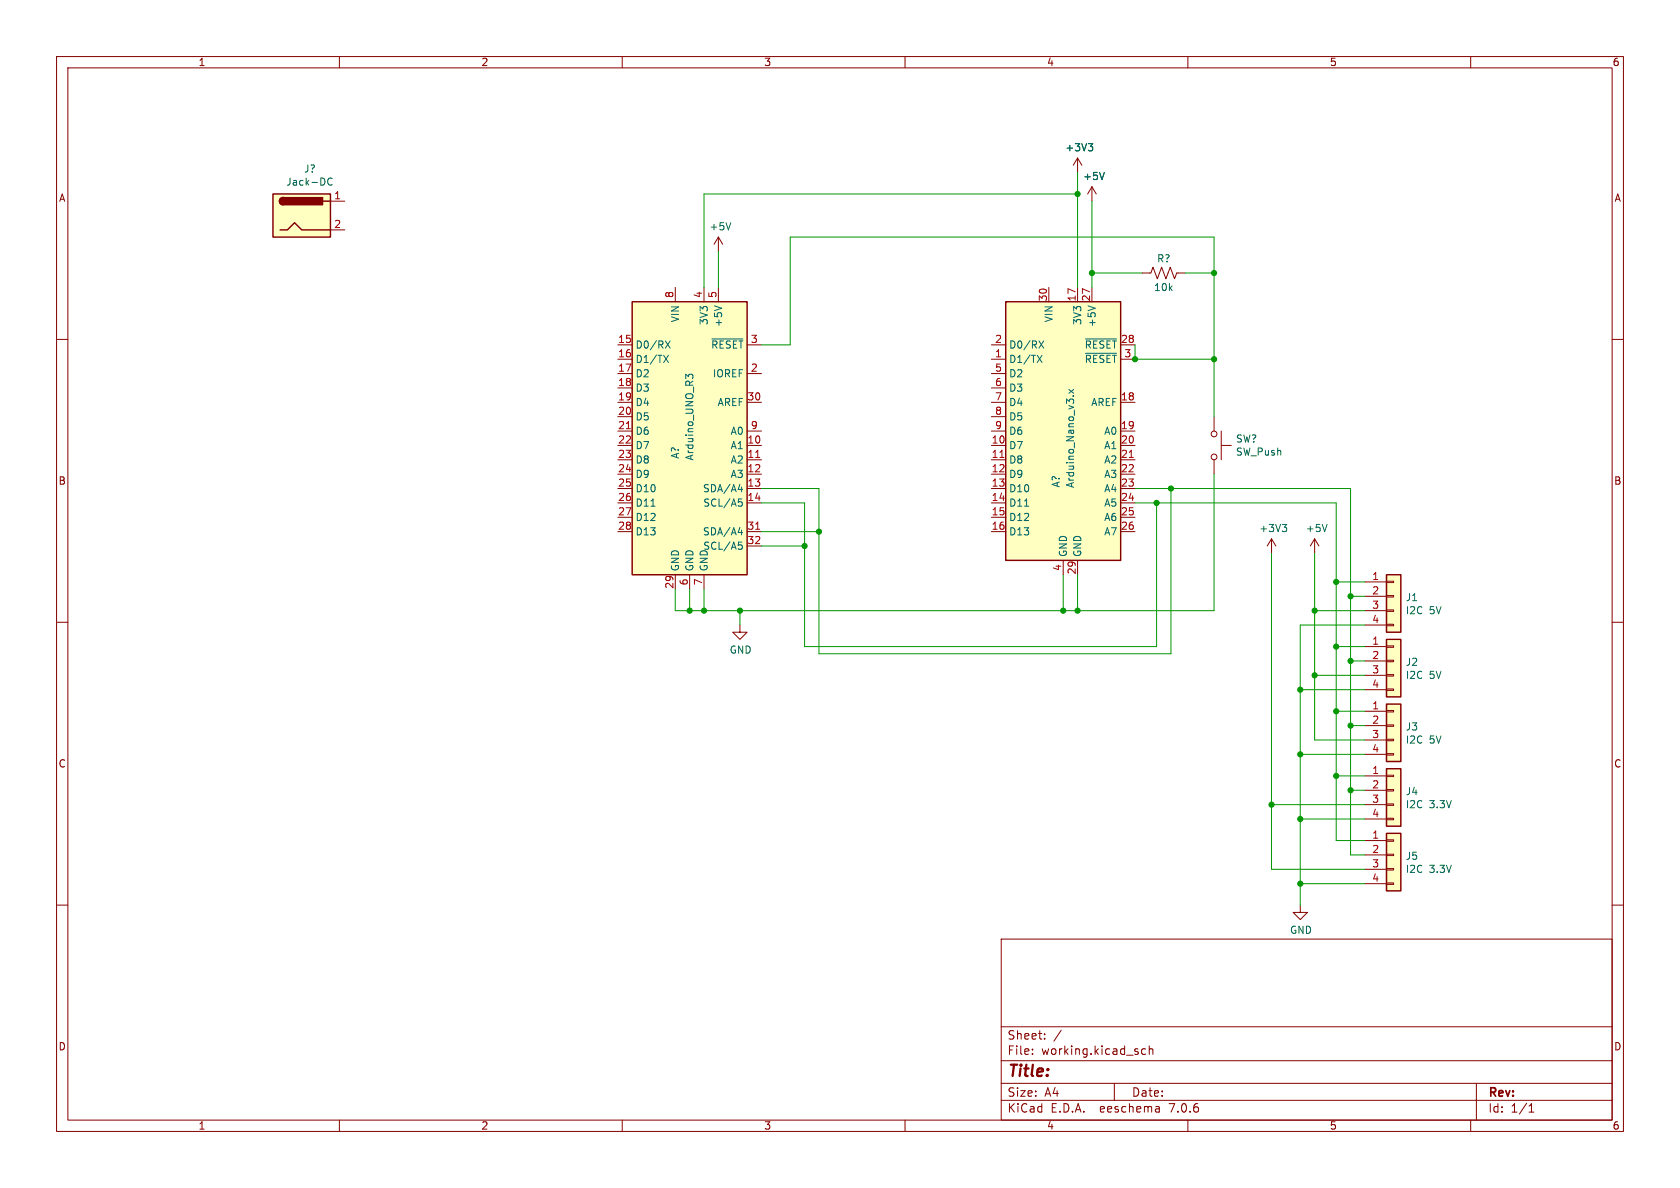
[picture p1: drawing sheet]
<svg xmlns="http://www.w3.org/2000/svg" width="297mm" height="210mm" viewBox="0 0 297 210" stroke-linecap="round" stroke-linejoin="round" font-family="sans-serif">
<g fill="none" stroke="#840000" stroke-width=".18">
<path d="M10 10h277v190h-277zM12 12h273v186h-273zM60 10v2M110 10v2M160 10v2M210 10v2M260 10v2M58.4 35.6h2.6M190.5 27.9v2.6M190.5 27.9l-.8 1.3M190.5 27.9l.8 1.3M193 33v2.6"/>
<path d="M193 33l-.7 1.3M193 33l.8 1.3M10 60h2M58.4 40.6h2.6M119.4 50.8v2.5M124.5 50.8v2.5M127 41.9v2.6M127 50.8v2.5M127 41.9l-.8 1.3M127 41.9l.8 1.3M185.4 50.8v2.5M190.5 50.8v2.5"/>
<path d="M193 50.8v2.5M201.9 48.3h1.6l.3-1.1 .8 2.1 .8-2.1 .7 2.1 .8-2.1 .7 2.1 .4-1h1.5M285 60h2M109.2 78.7h2.6M109.2 61h2.6M109.2 63.5h2.6M109.2 66h2.6M109.2 68.6h2.6M109.2 71.1h2.6M109.2 73.7h2.6M109.2 76.2h2.6M132.1 78.7h2.5"/>
<path d="M132.1 61h2.5M132.1 66h2.5M132.1 71.1h2.5M132.1 76.2h2.5M175.3 78.7h2.5M175.3 61h2.5M175.3 63.5h2.5M175.3 66h2.5M175.3 68.6h2.5M175.3 71.1h2.5M175.3 73.7h2.5M175.3 76.2h2.5"/>
<path d="M198.1 78.7h2.6M198.1 61h2.6M198.1 63.5h2.6M198.1 71.1h2.6M198.1 76.2h2.6M214.6 73.7v2.5M215.9 78.7h1.8M215.9 76.2v5.1M109.2 81.3h2.6M109.2 83.8h2.6M109.2 86.4h2.6M109.2 88.9h2.6"/>
<path d="M109.2 91.4h2.6M109.2 94h2.6M132.1 81.3h2.5M132.1 83.8h2.5M132.1 86.4h2.5M132.1 88.9h2.5M132.1 94h2.5M132.1 96.5h2.5M175.3 81.3h2.5M175.3 83.8h2.5M175.3 86.4h2.5M175.3 88.9h2.5"/>
<path d="M175.3 91.4h2.5M175.3 94h2.5M188 99.1v2.5M190.5 99.1v2.5M198.1 81.3h2.6M198.1 83.8h2.6M198.1 86.4h2.6M198.1 88.9h2.6M198.1 91.4h2.6M198.1 94h2.6M214.6 81.3v2.5M224.8 95.3l-.8 1.2"/>
<path d="M224.8 95.3v2.5M224.8 95.3l.8 1.2M232.4 95.3l-.8 1.2M232.4 95.3v2.5M232.4 95.3l.8 1.2M10 110h2M119.4 101.6v2.5M121.9 101.6v2.5M124.5 101.6v2.5M130.8 110.5v1.3h1.3l-1.3 1.2-1.3-1.2h1.3M241.3 102.9h3.8M241.3 105.4h3.8"/>
<path d="M241.3 108h3.8M241.3 110.5h3.8M241.3 114.3h3.8M241.3 116.8h3.8M241.3 119.4h3.8M245.1 110.4h1.3v.2h-1.3zM245.1 107.8h1.3v.3h-1.3zM245.1 105.3h1.3v.2h-1.3zM245.1 102.7h1.3v.3h-1.3zM245.1 119.3h1.3v.2h-1.3zM245.1 116.7h1.3v.3h-1.3zM245.1 114.2h1.3v.2h-1.3z"/>
<path d="M285 110h2M241.3 125.7h3.8M241.3 128.3h3.8M241.3 130.8h3.8M241.3 133.4h3.8M241.3 121.9h3.8M241.3 137.2h3.8M241.3 139.7h3.8M245.1 133.2h1.3v.3h-1.3zM245.1 130.7h1.3v.2h-1.3zM245.1 128.1h1.3v.3h-1.3zM245.1 125.6h1.3v.3h-1.3z"/>
<path d="M245.1 121.8h1.3v.2h-1.3zM245.1 139.6h1.3v.2h-1.3zM245.1 137h1.3v.3h-1.3zM10 160h2M241.3 142.2h3.8M241.3 144.8h3.8M241.3 148.6h3.8M241.3 151.1h3.8M241.3 153.7h3.8M241.3 156.2h3.8M245.1 144.7h1.3v.2h-1.3zM245.1 142.1h1.3v.3h-1.3z"/>
<path d="M245.1 156.1h1.3v.2h-1.3zM245.1 153.5h1.3v.3h-1.3zM245.1 151h1.3v.3h-1.3zM245.1 148.5h1.3v.2h-1.3zM285 160h2M177 166h108v32h-108zM229.9 160v1.3h1.2l-1.2 1.3-1.3-1.3h1.3M60 198v2M110 198v2M160 198v2M177 194.5h108M177 191.5h108"/>
<path d="M177 187.5h108M177 181.5h108M182.5 186.3v.1M182.5 185.5v.1M184.7 183.6v.1M184.7 182.8v.1M187.6 182.1l-1.3 2M197 191.5v3M202.5 185.5l-.4-.1-.3 .3v.4l.2 .2h.5M203.2 185.5l.2-.1 .3 .1 .1 .9M203.2 184.9v1.5M204.9 195.7l.1 .9"/>
<path d="M205 196.5l-.2 .1M205 196h-.2M210 198v2M260 198v2M261 191.5v6.5M270.3 196.6h.9M270.3 195.5l.4-.4v1.5"/>
<circle cx="214.6" cy="76.7" r=".51"/>
<circle cx="214.6" cy="80.8" r=".51"/>
</g>
<g fill="#ffffc2" stroke="#ffffc2" stroke-width=".18">
<path d="M245.1 101.6h2.5v10.2h-2.5z"/>
<path d="M111.8 53.3h20.3v48.3h-20.3z"/>
<path d="M245.1 124.5h2.5v10.1h-2.5z"/>
<path d="M245.1 113h2.5v10.2h-2.5z"/>
<path d="M48.3 34.3h10.1v7.6h-10.1z"/>
<path d="M245.1 135.9h2.5v10.2h-2.5z"/>
<path d="M245.1 147.3h2.5v10.2h-2.5z"/>
<path d="M177.8 53.3h20.3v45.8h-20.3z"/>
</g>
<path d="M48.3 34.3h10.1v7.6h-10.1zM50 34.9a.64 .64 0 0 0-.6 .7 .64 .64 0 0 0 .6 .6M57.1 35.6h1.3M49.5 40.6h1.3l1.3-1.2 1.2 1.2h5.1M111.8 53.3h20.3v48.3h-20.3zM177.8 53.3h20.3v45.8h-20.3zM245.1 101.6h2.5v10.2h-2.5zM245.1 113h2.5v10.2h-2.5zM245.1 124.5h2.5v10.1h-2.5zM245.1 135.9h2.5v10.2h-2.5zM245.1 147.3h2.5v10.2h-2.5z" fill="none" stroke="#840000" stroke-width=".25"/>
<path d="M110.7 75.8h.8M133.6 80.9h.7M133.6 93.6h.7M176.8 80.9h.7M199.6 80.9h.8" fill="none" stroke="#a90000" stroke-width=".18"/>
<g fill="none" stroke="#006464" stroke-width=".18">
<path d="M58.7 31.6a.6 .6 0 0 0-.8 .4 .6 .6 0 0 0 .6 .7l.2-.1M129.2 39.4l-.4 1.2M192.4 25.4h.8l-.4 .5M192.9 25.9l.3 .2v.3l-.3 .3M195.2 30.5l-.4 1.2M125.9 59.9h5.4M126.3 54.1l1.3 .4M191.9 59.9h5.5M192.3 54.1l1.3 .4M117.3 62.8l.9 1.3M117.6 60.3l.9 1.2M118.2 62.8l-.9 1.3"/>
<path d="M118.5 60.3l-.9 1.2M122.5 66.8v-.4l-.2-.2h-.5l-.1 .4-.5-.4v.7M183.4 62.8l.8 1.3M183.7 60.3l.8 1.2M184.2 62.8l-.8 1.3M184.5 60.3l-.8 1.2M189 68.9l.8 .6M189.7 70h.1M189.8 68.9l-.8 .6M191.9 62.5h5.5M115.1 89.5h.7M130.5 86.5h.8"/>
<path d="M130.5 94.1h.8M130.6 88.2h.6M130.6 95.8h.6M130.7 88.7h.3l.2 .2-.1 .5-.4 .1M130.7 96.3h.3l.2 .3-.1 .4-.4 .1M131.1 86.1v.8M131.1 93.7v.9M181.1 89.5h.8M226.7 92.7h.8l-.5 .5M227.2 93.2l.3 .2v.3l-.3 .3M234.6 92.7l-.4 1.3"/>
</g>
<g fill="#840000" stroke="#840000" stroke-width=".25">
<path d="M49.6 35.1l.4-.2v1.3a.64 .64 0 0 1-.5-.4 .64 .64 0 0 1 .1-.7z"/>
<path d="M50 34.9h7v1.3h-7z"/>
</g>
<g fill="none" stroke="#009600" stroke-width=".18">
<path d="M190.5 30.5v20.3M190.5 34.3h-66v16.5M193 35.6v15.2M127 44.5v6.3M193 48.3h8.9M209.5 48.3h5.1M134.6 61h5.1v-19.1h74.9v31.8M200.7 61v2.5h13.9M134.6 88.9h7.6v25.4h62.3v-25.4M134.6 94h10.2M134.6 96.5h7.6M134.6 86.4h10.2v29.2h62.2v-29.2"/>
<path d="M200.7 88.9h35.5v59.7h5.1M200.7 86.4h38.1v64.7h2.5M214.6 83.8v24.2h-95.2v-3.9M224.8 97.8v55.9h16.5M232.4 97.8v33h8.9M121.9 104.1v3.9M124.5 104.1v3.9M130.8 108v2.5M188 101.6v6.4M190.5 101.6v6.4M232.4 108h8.9M232.4 119.4h8.9"/>
<path d="M236.2 114.3h5.1M236.2 102.9h5.1M238.8 116.8h2.5M238.8 105.4h2.5M241.3 110.5h-11.4v49.5M229.9 133.4h11.4M229.9 121.9h11.4M236.2 125.7h5.1M236.2 137.2h5.1M238.8 128.3h2.5M238.8 139.7h2.5M224.8 142.2h16.5"/>
<path d="M229.9 156.2h11.4M229.9 144.8h11.4"/>
</g>
<g fill="#009600" stroke="#009600" stroke-width=".18">
<circle cx="144.8" cy="94" r=".46"/>
<circle cx="121.9" cy="108" r=".46"/>
<circle cx="124.5" cy="108" r=".46"/>
<circle cx="238.8" cy="128.3" r=".46"/>
<circle cx="229.9" cy="133.4" r=".46"/>
<circle cx="229.9" cy="156.2" r=".46"/>
<circle cx="236.2" cy="125.7" r=".46"/>
<circle cx="236.2" cy="137.2" r=".46"/>
<circle cx="229.9" cy="121.9" r=".46"/>
<circle cx="229.9" cy="144.8" r=".46"/>
<circle cx="238.8" cy="139.7" r=".46"/>
<circle cx="224.8" cy="142.2" r=".46"/>
<circle cx="190.5" cy="108" r=".46"/>
<circle cx="188" cy="108" r=".46"/>
<circle cx="238.8" cy="116.8" r=".46"/>
<circle cx="232.4" cy="108" r=".46"/>
<circle cx="236.2" cy="114.3" r=".46"/>
<circle cx="238.8" cy="105.4" r=".46"/>
<circle cx="232.4" cy="119.4" r=".46"/>
<circle cx="207" cy="86.4" r=".46"/>
<circle cx="204.5" cy="88.9" r=".46"/>
<circle cx="236.2" cy="102.9" r=".46"/>
<circle cx="214.6" cy="63.5" r=".46"/>
<circle cx="200.7" cy="63.5" r=".46"/>
<circle cx="193" cy="48.3" r=".46"/>
<circle cx="214.6" cy="48.3" r=".46"/>
<circle cx="190.5" cy="34.3" r=".46"/>
<circle cx="142.2" cy="96.5" r=".46"/>
<circle cx="130.8" cy="108" r=".46"/>
</g>
<text font-size="2.8" fill="#840000" x="178" y="190.9">Title:</text>
<g font-size="2.1" fill="#840000">
<text x="178" y="184">Sheet:</text>
<text x="178" y="186.7">File:</text>
<text x="184.1" y="186.7">working.kicad_sch</text>
<text x="178" y="196.9">KiCad</text>
<text x="178" y="194.1">Size:</text>
<text x="184.7" y="194.1">A4</text>
<text x="185.7" y="196.9">E.D.A.</text>
<text x="194.6" y="196.9">eeschema</text>
<text x="200" y="194.1">Date:</text>
<text x="207" y="196.9">7.0.6</text>
<text x="263" y="194.3">Rev:</text>
<text x="263" y="196.9">Id:</text>
<text x="267.1" y="196.9">1/1</text>
</g>
<g font-size="1.8" fill="#840000">
<text x="35" y="11.9">1</text>
<text x="85" y="11.9">2</text>
<text x="135" y="11.9">3</text>
<text x="185" y="11.9">4</text>
<text x="235" y="11.9">5</text>
<text x="285" y="11.9">6</text>
<text x="10.3" y="35.9">A</text>
<text x="285.3" y="35.9">A</text>
<text x="10.3" y="85.9">B</text>
<text x="285.3" y="85.9">B</text>
<text x="10.3" y="135.9">C</text>
<text x="285.3" y="135.9">C</text>
<text x="10.3" y="185.9">D</text>
<text x="285.3" y="185.9">D</text>
<text x="35" y="199.9">1</text>
<text x="85" y="199.9">2</text>
<text x="135" y="199.9">3</text>
<text x="185" y="199.9">4</text>
<text x="235" y="199.9">5</text>
<text x="285" y="199.9">6</text>
</g>
<g font-size="1.8" fill="#006464">
<text x="188.2" y="26.9">+3V3</text>
<text x="50.5" y="33">Jack-DC</text>
<text x="53.7" y="30.7">J?</text>
<text x="191.4" y="32">+5V</text>
<text x="125.3" y="40.9">+5V</text>
<text x="204.5" y="46.6">R?</text>
<text x="203.9" y="51.7">10k</text>
<text x="120.2" y="57.1" transform="rotate(-90 120.2 57.1)">VIN</text>
<text x="125.3" y="57.6" transform="rotate(-90 125.3 57.6)">3V3</text>
<text x="127.9" y="57.9" transform="rotate(-90 127.9 57.9)">+5V</text>
<text x="186.3" y="57.1" transform="rotate(-90 186.3 57.1)">VIN</text>
<text x="191.4" y="57.6" transform="rotate(-90 191.4 57.6)">3V3</text>
<text x="193.9" y="57.9" transform="rotate(-90 193.9 57.9)">+5V</text>
<text x="112.3" y="61.8">D0/RX</text>
<text x="112.3" y="64.4">D1/TX</text>
<text x="125.6" y="61.8">~{RESET}</text>
<text x="178.3" y="64.4">D1/TX</text>
<text x="178.3" y="61.8">D0/RX</text>
<text x="191.7" y="61.8">~{RESET}</text>
<text x="191.7" y="64.4">~{RESET}</text>
<text x="112.3" y="66.9">D2</text>
<text x="112.3" y="69.4">D3</text>
<text x="112.3" y="72">D4</text>
<text x="125.9" y="66.9">IOREF</text>
<text x="126.8" y="72">AREF</text>
<text x="178.3" y="66.9">D2</text>
<text x="178.3" y="69.4">D3</text>
<text x="178.3" y="72">D4</text>
<text x="192.8" y="72">AREF</text>
<text x="112.3" y="74.5">D5</text>
<text x="112.3" y="77.1">D6</text>
<text x="129.1" y="77.1">A0</text>
<text x="178.3" y="74.5">D5</text>
<text x="178.3" y="77.1">D6</text>
<text x="195.1" y="77.1">A0</text>
<text x="112.3" y="79.6">D7</text>
<text x="112.3" y="82.1">D8</text>
<text x="120.2" y="81.2" transform="rotate(-90 120.2 81.2)">A?</text>
<text x="122.8" y="81.5" transform="rotate(-90 122.8 81.5)">Arduino_UNO_R3</text>
<text x="129.1" y="79.6">A1</text>
<text x="129.1" y="82.1">A2</text>
<text x="178.3" y="79.6">D7</text>
<text x="178.3" y="82.1">D8</text>
<text x="195.1" y="79.6">A1</text>
<text x="195.1" y="82.1">A2</text>
<text x="218.4" y="78.4">SW?</text>
<text x="218.4" y="80.7">SW_Push</text>
<text x="112.3" y="84.7">D9</text>
<text x="112.3" y="87.2">D10</text>
<text x="112.3" y="89.8">D11</text>
<text x="124.2" y="87.2">SDA/A4</text>
<text x="124.2" y="89.8">SCL/A5</text>
<text x="129.1" y="84.7">A3</text>
<text x="178.3" y="84.7">D9</text>
<text x="178.3" y="87.2">D10</text>
<text x="178.3" y="89.8">D11</text>
<text x="187.6" y="86.3" transform="rotate(-90 187.6 86.3)">A?</text>
<text x="190.1" y="86.4" transform="rotate(-90 190.1 86.4)">Arduino_Nano_v3.x</text>
<text x="195.1" y="84.7">A3</text>
<text x="195.1" y="87.2">A4</text>
<text x="195.1" y="89.8">A5</text>
<text x="112.3" y="92.3">D12</text>
<text x="112.3" y="94.8">D13</text>
<text x="124.2" y="94.8">SDA/A4</text>
<text x="178.3" y="92.3">D12</text>
<text x="178.3" y="94.8">D13</text>
<text x="195.1" y="92.3">A6</text>
<text x="195.1" y="94.8">A7</text>
<text x="222.5" y="94.3">+3V3</text>
<text x="230.8" y="94.3">+5V</text>
<text x="120.2" y="101.1" transform="rotate(-90 120.2 101.1)">GND</text>
<text x="122.8" y="101.1" transform="rotate(-90 122.8 101.1)">GND</text>
<text x="124.2" y="97.4">SCL/A5</text>
<text x="125.3" y="101.1" transform="rotate(-90 125.3 101.1)">GND</text>
<text x="188.8" y="98.6" transform="rotate(-90 188.8 98.6)">GND</text>
<text x="191.4" y="98.6" transform="rotate(-90 191.4 98.6)">GND</text>
<text x="248.4" y="106.5">J1</text>
<text x="248.4" y="108.8">I2C</text>
<text x="252.7" y="108.8">5V</text>
<text x="128.9" y="115.7">GND</text>
<text x="248.4" y="117.9">J2</text>
<text x="248.4" y="120.2">I2C</text>
<text x="252.7" y="120.2">5V</text>
<text x="248.4" y="129.3">J3</text>
<text x="248.4" y="131.6">I2C</text>
<text x="252.7" y="131.6">5V</text>
<text x="248.4" y="140.8">J4</text>
<text x="248.4" y="143.1">I2C</text>
<text x="252.7" y="143.1">3.3V</text>
<text x="248.4" y="152.2">J5</text>
<text x="248.4" y="154.5">I2C</text>
<text x="252.7" y="154.5">3.3V</text>
<text x="228" y="165.3">GND</text>
</g>
<g font-size="1.8" fill="#a90000">
<text x="59" y="35.3">1</text>
<text x="59" y="40.4">2</text>
<text x="119.1" y="52.8" transform="rotate(-90 119.1 52.8)">8</text>
<text x="124.2" y="52.8" transform="rotate(-90 124.2 52.8)">4</text>
<text x="126.7" y="52.8" transform="rotate(-90 126.7 52.8)">5</text>
<text x="185.2" y="53.4" transform="rotate(-90 185.2 53.4)">30</text>
<text x="190.2" y="53.4" transform="rotate(-90 190.2 53.4)">17</text>
<text x="192.8" y="53.4" transform="rotate(-90 192.8 53.4)">27</text>
<text x="109.2" y="60.7">15</text>
<text x="109.2" y="63.2">16</text>
<text x="109.2" y="65.8">17</text>
<text x="132.6" y="65.8">2</text>
<text x="132.6" y="60.7">3</text>
<text x="175.8" y="63.2">1</text>
<text x="175.8" y="60.7">2</text>
<text x="175.8" y="65.8">5</text>
<text x="198.1" y="60.7">28</text>
<text x="198.7" y="63.2">3</text>
<text x="109.2" y="68.3">18</text>
<text x="109.2" y="70.9">19</text>
<text x="132" y="70.9">30</text>
<text x="175.8" y="68.3">6</text>
<text x="175.8" y="70.9">7</text>
<text x="198.1" y="70.9">18</text>
<text x="109.2" y="73.4">20</text>
<text x="109.2" y="75.9">21</text>
<text x="132.6" y="75.9">9</text>
<text x="175.8" y="73.4">8</text>
<text x="175.8" y="75.9">9</text>
<text x="198.1" y="75.9">19</text>
<text x="109.2" y="78.5">22</text>
<text x="109.2" y="81">23</text>
<text x="109.2" y="83.6">24</text>
<text x="132" y="78.5">10</text>
<text x="132" y="81">11</text>
<text x="132" y="83.6">12</text>
<text x="175.2" y="78.5">10</text>
<text x="175.2" y="81">11</text>
<text x="175.2" y="83.6">12</text>
<text x="198.1" y="78.5">20</text>
<text x="198.1" y="81">21</text>
<text x="198.1" y="83.6">22</text>
<text x="109.2" y="86.1">25</text>
<text x="109.2" y="88.6">26</text>
<text x="132" y="86.1">13</text>
<text x="132" y="88.6">14</text>
<text x="175.2" y="86.1">13</text>
<text x="175.2" y="88.6">14</text>
<text x="198.1" y="86.1">23</text>
<text x="198.1" y="88.6">24</text>
<text x="109.2" y="91.2">27</text>
<text x="109.2" y="93.7">28</text>
<text x="132" y="93.7">31</text>
<text x="175.2" y="91.2">15</text>
<text x="175.2" y="93.7">16</text>
<text x="198.1" y="91.2">25</text>
<text x="198.1" y="93.7">26</text>
<text x="132" y="96.3">32</text>
<text x="187.7" y="101" transform="rotate(-90 187.7 101)">4</text>
<text x="190.2" y="101.6" transform="rotate(-90 190.2 101.6)">29</text>
<text x="119.1" y="104.2" transform="rotate(-90 119.1 104.2)">29</text>
<text x="121.7" y="103.6" transform="rotate(-90 121.7 103.6)">6</text>
<text x="124.2" y="103.6" transform="rotate(-90 124.2 103.6)">7</text>
<text x="242.5" y="102.6">1</text>
<text x="242.5" y="105.2">2</text>
<text x="242.5" y="107.7">3</text>
<text x="242.5" y="110.2">4</text>
<text x="242.5" y="114">1</text>
<text x="242.5" y="116.6">2</text>
<text x="242.5" y="119.1">3</text>
<text x="242.5" y="125.5">1</text>
<text x="242.5" y="121.7">4</text>
<text x="242.5" y="128">2</text>
<text x="242.5" y="130.6">3</text>
<text x="242.5" y="133.1">4</text>
<text x="242.5" y="136.9">1</text>
<text x="242.5" y="139.4">2</text>
<text x="242.5" y="142">3</text>
<text x="242.5" y="144.5">4</text>
<text x="242.5" y="148.3">1</text>
<text x="242.5" y="150.9">2</text>
<text x="242.5" y="153.4">3</text>
<text x="242.5" y="156">4</text>
</g>
</svg>
